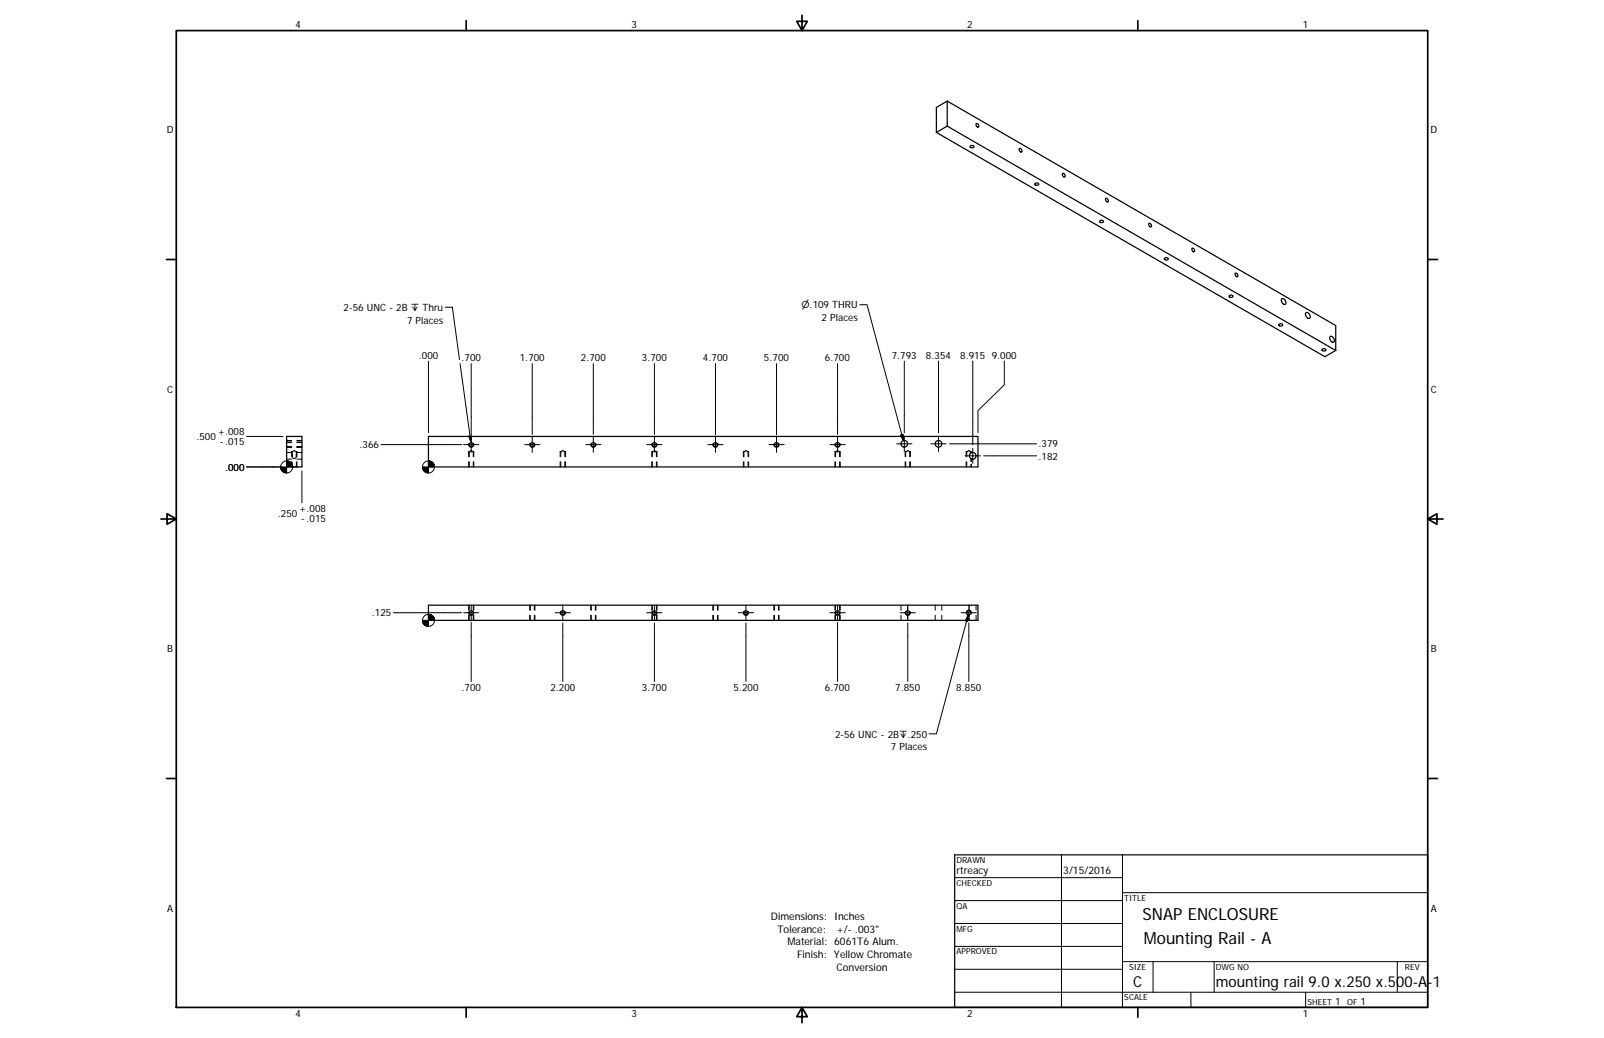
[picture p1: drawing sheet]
<svg xmlns="http://www.w3.org/2000/svg" width="432mm" height="279mm" viewBox="0 0 432 279" stroke-linecap="round" stroke-linejoin="round" font-family="sans-serif">
<g fill="none" stroke="#000" stroke-width=".33">
<path d="M252.1 35.6l104.6 60.4 2.9-1.7M255 34l-2.9 1.6M255 27.2v6.8M255 27.2l-2.9 1.7v6.7M255 27.2l104.6 60.4v6.7M255 34l104.6 60.3M261.2 39.3l.5-.1a.37 .37 0 0 1 .5 .3 .37 .37 0 0 1-.5 .3 .35 .35 0 0 1-.4-.1 .35 .35 0 0 1-.1-.4zM262.8 33.3l.6 .3a.4 .4 0 0 1-.1 .7 .4 .4 0 0 1-.5-.5zM274.4 40l.5 .2a.41 .41 0 0 1 .3 .5 .41 .41 0 0 1-.5 .3 .41 .41 0 0 1-.3-.5zM278.6 49.4l.4-.1a.41 .41 0 0 1 .5 0 .41 .41 0 0 1 0 .5 .41 .41 0 0 1-.5 .1l-.4-.3zM286 46.7h.3l.3 .2a.41 .41 0 0 1 .2 .4 .41 .41 0 0 1-.3 .3l-.5-.4zM296.1 59.5l.3-.2a.41 .41 0 0 1 .6 0 .41 .41 0 0 1 0 .6 .41 .41 0 0 1-.6 0l-.3-.1z"/>
<path d="M297.7 53.4l.5 .2a.36 .36 0 0 1 .2 .5 .36 .36 0 0 1-.5 .2l-.3-.5zM309.3 60.1l.5 .2a.37 .37 0 0 1 .3 .5 .37 .37 0 0 1-.6 .2l-.3-.5zM313.5 69.5l.5-.1a.37 .37 0 0 1 .5 .3 .37 .37 0 0 1-.5 .3 .36 .36 0 0 1-.5-.1 .36 .36 0 0 1 0-.4zM321 66.8l.4 .2a.36 .36 0 0 1 .3 .5 .36 .36 0 0 1-.6 .2l-.3-.5zM330.9 79.6l.5-.2a.37 .37 0 0 1 .6 .3 .37 .37 0 0 1-.6 .4 .35 .35 0 0 1-.4-.1 .35 .35 0 0 1-.1-.4zM332.5 73.6h.5a.45 .45 0 0 1 .3 .6 .45 .45 0 0 1-.5 .3 .45 .45 0 0 1-.3-.6zM344.3 87.3l.3-.2a.41 .41 0 0 1 .6 .1 .41 .41 0 0 1 0 .5 .41 .41 0 0 1-.6 .1l-.4-.3zM345.1 80.4a.91 .91 0 0 1 .9 .5 .91 .91 0 0 1-.2 1.1l-.7-.6-.2-.5zM351.5 84.2a.93 .93 0 0 1 1 .5 .93 .93 0 0 1-.1 1l-.6-.3a1.04 1.04 0 0 1-.3-1.2zM355.9 94l.5-.1a.37 .37 0 0 1 .6 .3 .37 .37 0 0 1-.6 .3 .36 .36 0 0 1-.4-.1 .36 .36 0 0 1-.1-.4zM358.1 90.6a.97 .97 0 0 1 .9 .5 .97 .97 0 0 1-.1 1l-.4-.1-.4-.5-.1-.5zM77.2 117.5h4.1v8.2h-4.1z"/>
<path d="M115.3 117.5h148v8.2h-148zM115.3 162.9h148v4.1h-148zM257 230.1h127.3v41.1h-127.3z"/>
<circle cx="126.9" cy="119.7" r=".55"/>
<circle cx="143.3" cy="119.7" r=".54"/>
<circle cx="159.7" cy="119.7" r=".54"/>
<circle cx="176.2" cy="119.7" r=".55"/>
<circle cx="192.6" cy="119.7" r=".54"/>
<circle cx="209" cy="119.7" r=".55"/>
<circle cx="225.5" cy="119.7" r=".54"/>
<circle cx="243.4" cy="119.5" r=".9"/>
<circle cx="252.6" cy="119.5" r=".9"/>
<circle cx="261.9" cy="122.7" r=".89"/>
<circle cx="126.9" cy="164.9" r=".54"/>
<circle cx="151.5" cy="164.9" r=".55"/>
<circle cx="176.2" cy="164.9" r=".54"/>
<circle cx="200.8" cy="164.9" r=".55"/>
<circle cx="225.5" cy="164.9" r=".54"/>
<circle cx="244.4" cy="164.9" r=".55"/>
<circle cx="260.8" cy="164.9" r=".54"/>
</g>
<g fill="none" stroke="#000" stroke-width=".27">
<path d="M115.3 97.2v19.2M119.8 82.7h2l1.9 14.1M123.8 97.9l3 21.1M126.9 97.9v19.2M143.3 97.9v19M159.7 97.9v19M176.2 97.9v19M192.6 97.9v19.2M209 97.9v19.2M225.5 97.9v19M231.5 82h1.9l9.8 36.6M243.4 97.2v19.3"/>
<path d="M252.6 97.2v19.3M261.9 97.2v22.5M270.4 97.2v6.4l-7.1 6.9v5.9M66.4 117.5h9.8M77.2 118.6h1.3M77.2 119.1h1.3M77.2 119h1.3M79.9 119h1.4M79.9 118.6h1.4M79.9 119.1h1.4M102.6 119.7h21.6M124.8 119.7h4.1"/>
<path d="M126.2 117.4l.7-.1-.1 1.7zM126.2 119.3a.71 .71 0 0 0 .7 1.1 .71 .71 0 0 0 .6-1.1M126.9 117.6v4.2M141.2 119.7h4.1M142.7 119.3a.71 .71 0 0 0 .6 1.1 .71 .71 0 0 0 .6-1.1M143.3 117.6v4.2M157.7 119.7h4.1M159.1 119.3a.71 .71 0 0 0 .6 1.1 .71 .71 0 0 0 .7-1.1M159.7 117.6v4.2M174.1 119.7h4.1M175.5 119.3a.71 .71 0 0 0 .7 1.1 .71 .71 0 0 0 .6-1.1M176.2 117.6v4.2"/>
<path d="M190.5 119.7h4.1M192 119.3a.71 .71 0 0 0 .6 1.1 .71 .71 0 0 0 .6-1.1M192.6 117.6v4.2M207 119.7h4.1M208.4 119.3a.71 .71 0 0 0 .6 1.1 .71 .71 0 0 0 .7-1.1M209 117.6v4.2M223.4 119.7h4.1M224.9 119.3a.7 .7 0 0 0 .6 1.1 .7 .7 0 0 0 .6-1.1M225.5 117.6v4.2M241.4 119.5h4.1M242.5 117.1l.6-.2 .1 1.7zM243.4 117.4v4.1"/>
<path d="M250.6 119.5h4.1M252.6 117.4v4.1M255.6 119.5h23.4M73.4 125.7h-7h9.2M77.2 121.8h1.3M77.2 123.6h1.3M77.2 120.4h1.3M77.2 120.2h1.3M78.5 124.3v1.4M78.7 124.3v1.4M78.7 125.7h1.6M78.7 122.3a.66 .66 0 0 0 0 .8 .66 .66 0 0 0 .7 .3l.3-.3v-.8"/>
<path d="M78.9 121.5l-.2 .1v1.3M79 121.6h-.5v1.3M79 121.4h.4M79.5 121.6h.4v1.3M79.6 121.5l.2 .1v1.3M79.8 124.3v1.4M79.9 121.8h1.4M79.9 123.6h1.4M79.9 120.4h1.4M79.9 120.2h1.4M79.9 124.3v1.4M81.3 126.7v8.6"/>
<path d="M126.2 124.3v1.4M126.3 124.3v1.4M126.5 121.5l-.2 .1v1.3M126.6 121.6h-.4v1.3M126.7 121.4h.3M127.1 121.6h.5v1.3M127.2 121.5l.2 .1v1.3M127.4 124.3v1.4M127.6 124.3v1.4M150.8 124.3v1.4M151 124.3v1.4M151.1 121.5l-.1 .1v1.3"/>
<path d="M151.3 121.6h-.5v1.3M151.3 121.4h.4M151.7 121.6h.5v1.3M151.9 121.5l.2 .1v1.3M152.1 124.3v1.4M152.2 124.3v1.4M175.5 124.3v1.4M175.6 124.3v1.4M175.8 121.5l-.2 .1v1.3M175.9 121.6h-.4v1.3M176 121.4h.4M176.4 121.6h.5v1.3"/>
<path d="M176.5 121.5l.2 .1v1.3M176.7 124.3v1.4M176.9 124.3v1.4M200.1 124.3v1.4M200.3 124.3v1.4M200.4 121.5l-.1 .1v1.3M200.6 121.6h-.5v1.3M200.6 121.4h.4M201 121.6h.5v1.3M201.2 121.5l.2 .1v1.3M201.4 124.3v1.4M201.5 124.3v1.4"/>
<path d="M224.8 124.3v1.4M224.9 124.3v1.4M225.1 121.5l-.2 .1v1.3M225.2 121.6h-.4v1.3M225.3 121.4h.4M225.7 121.6h.5v1.3M225.8 121.5l.2 .1v1.3M226 124.3v1.4M226.2 124.3v1.4M243.7 124.3v1.4M243.8 124.3v1.4M244 121.5l-.2 .1v1.3"/>
<path d="M244.1 121.6h-.4v1.3M244.2 121.4h.4M244.6 121.6h.5v1.3M244.7 121.5l.2 .1v1.3M244.9 124.3v1.4M245.1 124.3v1.4M259.8 122.7h4.1M260.1 124.3v1.4M260.2 124.3v1.4M260.4 121.5l-.2 .1v1.3M260.6 121.6h-.5v1.3M260.6 121.4h.4"/>
<path d="M261 121.6l.5 .1M261.2 121.5l.2 .2M261.4 121.8v.2M261.4 123.4v.8M261.4 124.9v.8M261.5 121.8v.1M261.5 123.5v.7M261.5 125v.7M261.9 120.7v4M264.8 122.7h14.2M105.9 164.9h18.3M124.8 164.9h4.1"/>
<path d="M126.2 162.9v1.4M126.2 165.6v1.4M126.3 162.9v1.4M126.3 165.6v1.4M126.9 167.5v15.9M126.9 162.9v4.1M127.4 162.9v1.4M127.4 165.6v1.4M127.5 164.6a.7 .7 0 0 1-.6 1 .7 .7 0 0 1-.7-1M127.6 162.9v1.4M127.6 165.6v1.4M142.6 162.9v1.4"/>
<path d="M142.6 165.6v1.4M142.7 162.9v1.4M142.7 165.6v1.4M143.8 162.9v1.4M143.8 165.6v1.4M144 162.9v1.4M144 165.6v1.4M149.5 164.9h4.1M151.5 167.7v15.7M151.5 162.9v4.1M152.1 164.6a.7 .7 0 0 1-.6 1 .7 .7 0 0 1-.6-1M159 162.9v1.4"/>
<path d="M159 165.6v1.4M159.2 162.9v1.4M159.2 165.6v1.4M160.3 162.9v1.4M160.3 165.6v1.4M160.4 162.9v1.4M160.4 165.6v1.4M174.1 164.9h4.1M175.5 162.9v1.4M175.5 165.6v1.4M175.6 162.9v1.4M175.6 165.6v1.4"/>
<path d="M176.2 167.7v15.7M176.2 162.9v4.1M176.7 162.9v1.4M176.7 165.6v1.4M176.8 164.6a.71 .71 0 0 1-.6 1 .71 .71 0 0 1-.7-1M176.9 162.9v1.4M176.9 165.6v1.4M191.9 162.9v1.4M191.9 165.6v1.4M192 162.9v1.4M192 165.6v1.4M193.1 162.9v1.4"/>
<path d="M193.1 165.6v1.4M193.3 162.9v1.4M193.3 165.6v1.4M198.8 164.9h4.1M200.8 167.7v15.7M200.8 162.9v4.1M201.4 164.6a.7 .7 0 0 1-.6 1 .7 .7 0 0 1-.6-1M208.3 162.9v1.4M208.3 165.6v1.4M208.5 162.9v1.4M208.5 165.6v1.4M209.6 162.9v1.4"/>
<path d="M209.6 165.6v1.4M209.7 162.9v1.4M209.7 165.6v1.4M223.4 164.9h4.1M224.8 162.9v1.4M224.8 165.6v1.4M224.9 162.9v1.4M224.9 165.6v1.4M225.5 167.5v15.9M225.5 162.9v4.1M226 162.9v1.4M226 165.6v1.4"/>
<path d="M226.1 164.6a.69 .69 0 0 1-.6 1 .69 .69 0 0 1-.6-1M226.2 162.9v1.4M226.2 165.6v1.4M242.3 164.9h4.1M242.5 162.9v1.4M242.5 165.6v1.4M244.3 162.9v1.4M244.3 165.6v1.4M244.4 167.7v15.7M244.4 162.9v4.1M245 164.6a.7 .7 0 0 1-.6 1 .7 .7 0 0 1-.6-1M251.8 162.9v1.4"/>
<path d="M251.8 165.6v1.4M253.5 162.9v1.4M253.5 165.6v1.4M258.7 164.9h4.2M260.2 165.3a.69 .69 0 0 1 .6-1.1 .69 .69 0 0 1 .6 1.1M260.6 165.6l-.1 1.7-.6-.2zM260.6 165.6l-8.5 31.9h-2M260.8 167.7v15.7M260.8 162.9v4.1M261 162.9v.5M261 163.9v.5M261 165.5v.5"/>
<path d="M261 166.5v.5M262.8 162.9v1.4M262.8 165.6v1.4M257 236.2h45.2M285.8 230.1v41.1M302.2 230.1v41.1M257 242.4h45.2M257 248.6h45.2M257 254.7h45.2M302.2 258.8h82.1M302.2 240.3h82.1M310.4 258.8v8.3"/>
<path d="M326.9 258.8v8.3M376.2 258.8v8.3M257 267.1h127.3M257 260.9h45.2M320.6 267.1v4.1M351.5 267.1v4.1"/>
<circle cx="77.2" cy="125.7" r="1.62"/>
<circle cx="115.3" cy="125.7" r="1.62"/>
<circle cx="115.3" cy="167" r="1.63"/>
</g>
<g fill="none" stroke="#000" stroke-width=".46">
<path d="M47.5 8.2h336.8v263h-336.8zM125.5 5.6v2.6M215.9 4.1v4.1l-1.4-2.5h2.8l-1.4 2.5M306.3 5.6v2.6M44.8 69.8h2.7M384.3 69.8h2.7M43.3 139.7h4.2l-2.5-1.4v2.8l2.5-1.4M384.3 139.7l2.5 1.4v-2.8l-2.5 1.4h4.2M44.8 209.5h2.7M384.3 209.5h2.7M125.5 271.2v2.6M215.9 271.2l1.4 2.5h-2.8l1.4-2.5v4.1"/>
<path d="M306.3 271.2v2.6"/>
</g>
<g fill="#000" stroke="#000" stroke-width=".27">
<path d="M126.2 117.4l.7-.1-.1 1.7zM242.5 117.1l.6-.2 .1 1.7zM75.6 125.7v.4zM75.6 125.7l.1 .7zM75.6 125.7l.2 .9zM75.6 125.7l.3 1zM75.6 125.7l.5 1.2zM75.6 125.7l.7 1.3zM75.6 125.7l.9 1.4zM75.6 125.7l1.1 1.5zM75.6 125.7l1.3 1.6-.2-.1zM75.6 125.7l1.6 1.6h-.3z"/>
<path d="M77.2 124.1l1.6 1.6h-1.6zM75.6 125.7h1.6v1.6zM78.7 125.2l.1 .5zM78.6 125l.2 .7zM78.5 124.8l.3 .9zM78.4 124.6l.4 1.1zM78.2 124.5l.6 1.2zM78.1 124.3l.7 1.4zM77.9 124.2l.9 1.5zM77.6 124.1l.3 .1 .9 1.5zM77.4 124.1h.2l1.2 1.6zM77.2 124.1h.2l1.4 1.6z"/>
<path d="M113.7 125.7l.1 .4zM113.7 125.7l.2 .7zM113.7 125.7l.3 .9zM113.7 125.7l.4 1zM113.7 125.7l.6 1.2zM113.7 125.7l.8 1.3zM113.7 125.7l1 1.4zM113.7 125.7l1.2 1.5zM113.7 125.7l1.4 1.6zM113.7 125.7l1.6 1.6h-.2zM115.3 124.1l1.7 1.6h-1.7zM113.7 125.7h1.6v1.6z"/>
<path d="M116.9 125.2l.1 .5zM116.8 125l.2 .7zM116.7 124.8l.3 .9zM116.6 124.6l.4 1.1zM116.4 124.5l.6 1.2zM116.2 124.3l.8 1.4zM116 124.2l1 1.5zM115.8 124.1l.2 .1 1 1.5zM115.6 124.1h.2l1.2 1.6zM115.3 124.1h.3l1.4 1.6zM113.7 167l.1 .4zM113.7 167l.2 .7z"/>
<path d="M113.7 167l.3 .9zM113.7 167l.4 1zM113.7 167l.6 1.2zM113.7 167l.8 1.4zM113.7 167l1 1.4zM113.7 167l1.2 1.5zM113.7 167l1.4 1.6zM113.7 167l1.6 1.6h-.2zM115.3 165.4l1.7 1.6h-1.7zM113.7 167h1.6v1.6zM116.9 166.5l.1 .5zM116.8 166.3l.2 .7z"/>
<path d="M116.7 166.1l.3 .9zM116.6 165.9l.4 1.1zM116.4 165.8l.6 1.2zM116.2 165.6l.8 1.4zM116 165.5l1 1.5zM115.8 165.4l.2 .1 1 1.5zM115.6 165.4l1.4 1.6zM115.3 165.4h.3l1.4 1.6zM260.6 165.6l-.1 1.7-.6-.2z"/>
</g>
<g font-size="4.5">
<text x="307.6" y="247.7">SNAP ENCLOSURE</text>
<text x="308" y="254.1">Mounting Rail - A</text>
</g>
<g font-size="4.1">
<text x="305.1" y="265.7">C</text>
<text x="327.3" y="265.7">mounting rail 9.0 x.250 x.500-A-1</text>
</g>
<g font-size="2.8">
<text x="257.5" y="235.2">rtreacy</text>
<text x="286.2" y="235.3">3/15/2016</text>
<text x="207.5" y="247.7">Dimensions: Inches</text>
<text x="209.3" y="251.1">Tolerance:</text>
<text x="225.1" y="251.1">+/- .003&quot;</text>
<text x="212" y="254.5">Material: 6061T6 Alum.</text>
<text x="214.6" y="257.8">Finish: Yellow Chromate</text>
<text x="225.2" y="261.2">Conversion</text>
</g>
<g font-size="2.7">
<text x="79.6" y="7.6">4</text>
<text x="170" y="7.6">3</text>
<text x="260.3" y="7.6">2</text>
<text x="350.8" y="7.6">1</text>
<text x="44.9" y="35.9">D</text>
<text x="385.1" y="35.9">D</text>
<text x="92.5" y="83.7">2-56 UNC - 2B ↧ Thru</text>
<text x="109.6" y="87.1">7 Places</text>
<text x="221.2" y="86.5">2 Places</text>
<text x="112.7" y="96.7">.000</text>
<text x="124.2" y="97.3">.700</text>
<text x="139.9" y="97.3">1.700</text>
<text x="156.4" y="97.3">2.700</text>
<text x="172.8" y="97.3">3.700</text>
<text x="189.2" y="97.3">4.700</text>
<text x="205.7" y="97.3">5.700</text>
<text x="222.1" y="97.3">6.700</text>
<text x="240.1" y="96.7">7.793</text>
<text x="249.3" y="96.7">8.354</text>
<text x="258.5" y="96.7">8.915</text>
<text x="267" y="96.6">9.000</text>
<text x="45" y="105.8">C</text>
<text x="385.2" y="105.8">C</text>
<text x="52.9" y="118.5">.500</text>
<text x="58.6" y="117">+.008</text>
<text x="59.1" y="119.7">- .015</text>
<text x="96.8" y="120.7">.366</text>
<text x="279.5" y="123.7">.182</text>
<text x="279.5" y="120.4">.379</text>
<text x="60.6" y="126.7">.000</text>
<text x="80.5" y="137.8">+.008</text>
<text x="74.8" y="139.3">.250</text>
<text x="81" y="140.5">- .015</text>
<text x="100.1" y="165.9">.125</text>
<text x="45" y="175.6">B</text>
<text x="385.2" y="175.6">B</text>
<text x="124.2" y="185.9">.700</text>
<text x="148.2" y="185.9">2.200</text>
<text x="172.8" y="185.9">3.700</text>
<text x="197.5" y="185.9">5.200</text>
<text x="222.1" y="185.9">6.700</text>
<text x="241" y="185.9">7.850</text>
<text x="257.4" y="185.9">8.850</text>
<text x="224.8" y="198.5">2-56 UNC - 2B↧.250</text>
<text x="239.8" y="202">7 Places</text>
<text x="45" y="245.4">A</text>
<text x="385.2" y="245.4">A</text>
<text x="79.6" y="273.8">4</text>
<text x="170" y="273.8">3</text>
<text x="260.3" y="273.8">2</text>
<text x="350.8" y="273.8">1</text>
<text x="359.5" y="270.6">1</text>
<text x="366.3" y="270.6">1</text>
</g>
<text font-size="2.6" x="215.8" y="83">⌀.109 THRU</text>
<g font-size="2.3">
<text x="257.5" y="232.2">DRAWN</text>
<text x="257.5" y="238.4">CHECKED</text>
<text x="257.5" y="244.6">QA</text>
<text x="302.7" y="242.4">TITLE</text>
<text x="257.5" y="250.7">MFG</text>
<text x="257.5" y="256.9">APPROVED</text>
<text x="304" y="261">SIZE</text>
<text x="327.3" y="261">DWG NO</text>
<text x="378.2" y="261">REV</text>
<text x="302.7" y="269.2">SCALE</text>
<text x="352" y="270.6">SHEET</text>
<text x="362.6" y="270.6">OF</text>
</g>
</svg>
